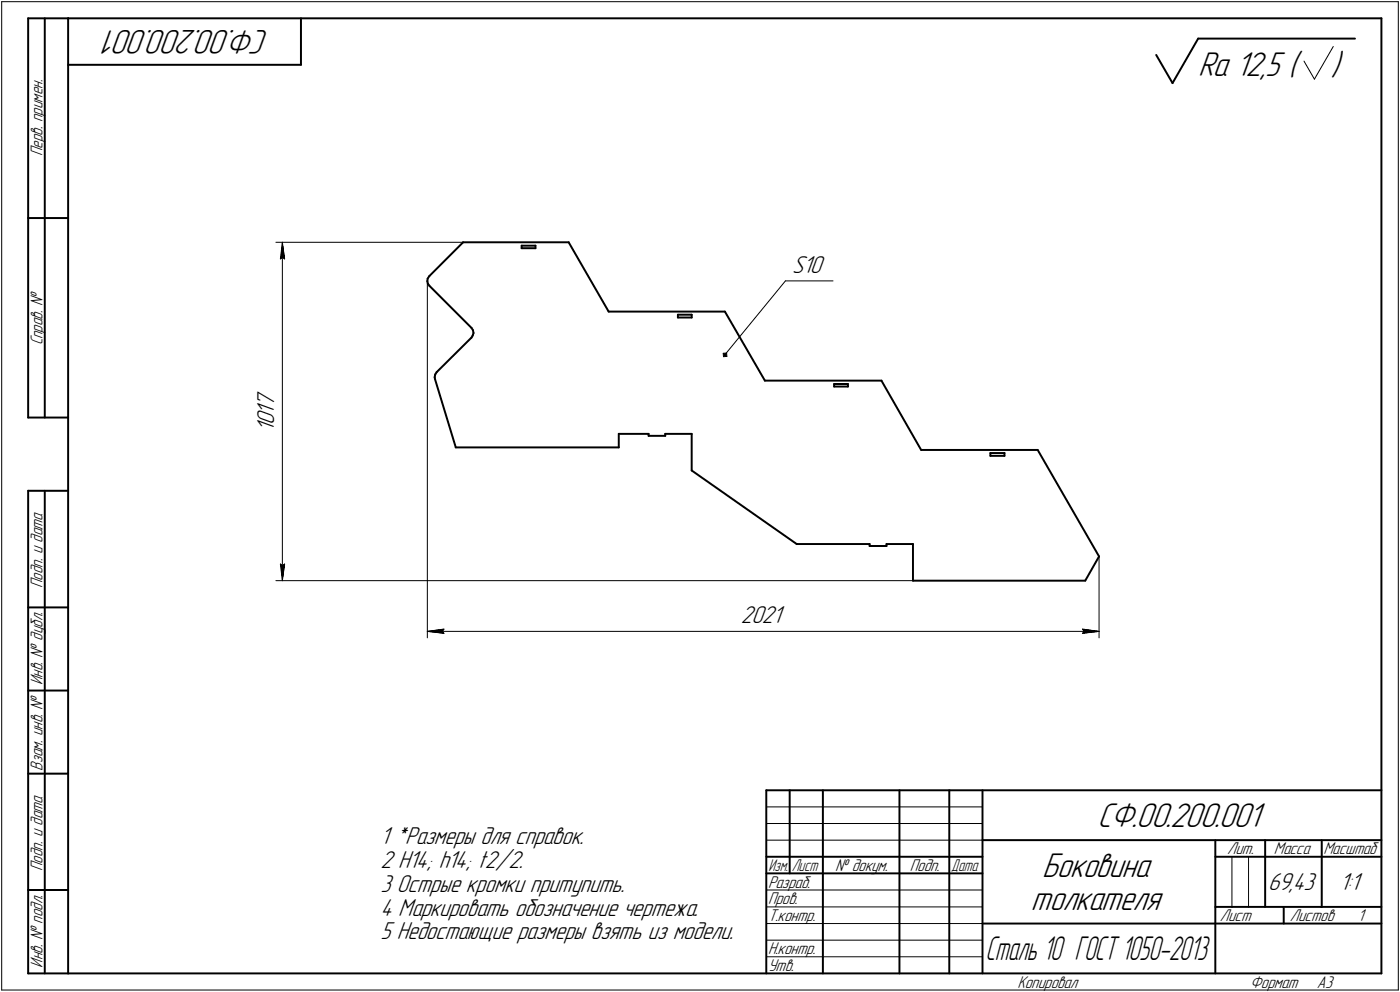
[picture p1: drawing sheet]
<svg xmlns="http://www.w3.org/2000/svg" width="421mm" height="298mm" viewBox="0 0 421 298" stroke-linecap="round" stroke-linejoin="round" font-family="sans-serif">
<g fill="none" stroke="#000" stroke-width=".59">
<path d="M8.5 5.5v120zM8.5 5.5h12zM13.5 5.5v120zM20.5 5.5v287zM20.5 5.5h395zM20.5 19.5h70zM90.5 5.5v14zM347.7 16.5l4.9 8.5zM360.3 11.6l-7.7 13.4zM360.3 11.6h47.2zM415.5 5.5v287zM8.5 65.5h12z"/>
<path d="M139.3 72.8h31.7zM156.9 73.8v.8zM156.9 73.8h4.1zM156.9 74.6h4.1zM161 73.8v.8zM171 72.8l12 20.8zM128.5 84.5l.2 .8zM128.6 83.7l-.1 .8zM128.7 85.3l.4 .6zM129.1 83l10.2-10.2zM129.1 85.9l12.7 12.7zM129.1 83l-.5 .7z"/>
<path d="M141.8 98.6l.4 .6zM142.2 99.2l.2 .9zM183 93.6h35zM203.9 94.6v.8zM203.9 94.6h4.1zM203.9 95.4h4.1zM208 94.6v.8zM218 93.6l12 20.8zM130.7 113.4l.1 .5zM130.8 113.9l6.3 20.6zM130.9 112.5l-.2 .9zM131.3 111.8l10.5-10.4z"/>
<path d="M131.3 111.8l-.4 .7zM142.2 100.8l-.4 .6zM142.4 100.1l-.2 .7zM230 114.4h35.1zM250.9 115.4v.8zM250.9 115.4h4.1zM250.9 116.2h4.1zM255 115.4v.8zM265.1 114.4l11.9 20.8zM8.5 125.5h12zM137.1 134.5h49zM186.1 130.4h9z"/>
<path d="M186.1 130.4v4.1zM195.1 131h5zM195.1 130.4v.6zM200.1 130.4h7.9zM200.1 130.4v.6zM208 130.4v11zM277 135.2h35.1zM297.9 136.1v.9zM297.9 136.1h4.2zM297.9 137h4.2zM302.1 136.1v.9zM312.1 135.2l18.4 32z"/>
<path d="M8.5 147.5v145zM8.5 147.5h12zM13.5 147.5v145zM208 141.4l31.6 22.1zM239.6 163.5h21.9zM261.5 164.1h5.1zM261.5 163.5v.6zM266.6 163.5h8zM266.6 163.5v.6zM274.6 174.5h51.8zM274.6 163.5v11zM330.5 167.2l-4.1 7.3z"/>
<path d="M8.5 182.5h12zM8.5 207.5h12zM8.5 232.5h12zM230.5 237.5h185zM230.5 237.5v55zM237.5 237.5v25zM247.5 237.5v55zM270.5 237.5v55zM285.5 237.5v55zM295.5 237.5v55zM230.5 257.5h65zM295.5 252.5h120z"/>
<path d="M365.5 252.5v40zM365.5 257.5h15zM380.5 252.5v20zM380.5 257.5h35zM397.5 252.5v20zM8.5 267.5h12zM230.5 262.5h65zM295.5 277.5h70zM365.5 277.5h50zM365.5 272.5h50zM386.1 272.5v5zM8.5 292.5h12z"/>
<path d="M20.5 292.5h395z"/>
</g>
<g fill="none" stroke="#000" stroke-width=".3">
<path d="M.5 .5v297zM.5 .5h420zM392.2 18.4l3.1 5.4zM401 14l-5.7 9.8zM420.5 .5v297zM83 72.8h56.3zM84.3 77.8l.6-.5zM84.9 72.8l.7 5zM84.9 77.3l.7 .5zM84.9 72.8l-.6 5zM84.9 72.8v101.7zM128.5 84.4v107.3z"/>
<path d="M236.2 84.4l-18.2 22.2zM236.2 84.4h14.3zM217.5 106.2l1-.1zM217.5 106.2l.1 1zM217.6 107.2l1-.1zM217.7 106.3h.7zM217.7 106.3l.1 .7zM217.8 107l.6-.1zM217.8 106.5l.4-.1zM217.8 106.5l.1 .3zM217.9 106.8h.4zM218.2 106.4l.1 .4z"/>
<path d="M218.2 106.4l.2-.1zM218.4 106.3v.6zM218.4 106.3l.1-.2zM218.5 106.1l.1 1zM83 174.5h191.6zM84.3 169.5l.6 5zM84.3 169.5l.6 .5zM84.9 170l.7-.5zM85.6 169.5l-.7 5zM330.5 167.2v24.5zM128.5 189.7l5-.6zM128.5 189.7l5 .6z"/>
<path d="M128.5 189.7h202zM133 189.7l.5 .6zM133.5 189.1l-.5 .6zM325.5 190.3l5-.6zM325.5 189.1l.6 .6zM325.5 189.1l5 .6zM326.1 189.7l-.6 .6zM230.5 247.5h65zM230.5 252.5h65zM230.5 242.5h65zM370.5 257.5v15zM375.5 257.5v15z"/>
<path d="M230.5 267.5h65zM230.5 272.5h65zM230.5 277.5h65zM.5 297.5h420zM230.5 282.5h65zM230.5 287.5h65z"/>
</g>
<g fill="#fff" stroke="#fff" stroke-width=".3">
<path d="M238.3 76.3h10.3zM238.3 76.4h10.3zM238.3 76.5h10.3zM238.3 76.5h10.3zM238.3 76.6h10.3zM238.3 76.7h10.3zM238.3 76.8h10.3zM238.3 76.9h10.3zM238.3 77h10.3zM238.3 77h10.3zM238.3 77.1h10.3zM238.3 77.2h10.3zM238.3 77.3h10.3zM238.3 77.4h10.3zM238.3 77.5h10.3zM238.3 77.6h10.3zM238.3 77.6h10.3zM238.3 77.7h10.3zM238.3 77.8h10.3zM238.3 77.9h10.3zM238.3 78h10.3zM238.3 78.1h10.3zM238.3 78.1h10.3zM238.3 78.2h10.3zM238.3 78.3h10.3zM238.3 78.4h10.3zM238.3 78.5h10.3zM238.3 78.6h10.3zM238.3 78.7h10.3zM238.3 78.7h10.3zM238.3 78.8h10.3zM238.3 78.9h10.3zM238.3 79h10.3zM238.3 79.1h10.3zM238.3 79.2h10.3zM238.3 79.2h10.3zM238.3 79.3h10.3zM238.3 79.4h10.3zM238.3 79.5h10.3zM238.3 79.6h10.3zM238.3 79.7h10.3zM238.3 79.8h10.3zM238.3 79.8h10.3zM238.3 79.9h10.3zM238.3 80h10.3zM238.3 80.1h10.3zM238.3 80.2h10.3zM238.3 80.3h10.3zM238.3 80.3h10.3zM238.3 80.4h10.3zM238.3 80.5h10.3zM238.3 80.6h10.3zM238.3 80.7h10.3zM238.3 80.8h10.3zM238.3 80.9h10.3zM238.3 80.9h10.3zM238.3 81h10.3zM238.3 81.1h10.3zM238.3 81.2h10.3zM238.3 81.3h10.3zM238.3 81.4h10.3zM238.3 81.4h10.3zM238.3 81.5h10.3zM238.3 81.6h10.3zM238.3 81.7h10.3zM238.3 81.8h10.3zM238.3 81.9h10.3zM238.3 82h10.3zM238.3 82h10.3zM238.3 82.1h10.3zM238.3 82.2h10.3zM238.3 82.3h10.3zM238.3 82.4h10.3zM238.3 82.5h10.3zM238.3 82.5h10.3zM238.3 82.6h10.3zM238.3 82.7h10.3zM238.3 82.8h10.3zM238.3 82.9h10.3zM238.3 83h10.3zM238.3 83.1h10.3zM238.3 83.1h10.3zM238.3 83.2h10.3zM238.3 83.3h10.3z"/>
<path d="M76.8 117.4h7.2zM76.8 117.5h7.2zM76.8 117.6h7.2zM76.8 117.7h7.2zM76.8 117.8h7.2zM76.8 117.9h7.2zM76.8 117.9h7.2zM76.8 118h7.2zM76.8 118.1h7.2zM76.8 118.2h7.2zM76.8 118.3h7.2zM76.8 118.4h7.2zM76.8 118.4h7.2zM76.8 118.5h7.2zM76.8 118.6h7.2zM76.8 118.7h7.2zM76.8 118.8h7.2zM76.8 118.9h7.2zM76.8 119h7.2zM76.8 119h7.2zM76.8 119.1h7.2zM76.8 119.2h7.2zM76.8 119.3h7.2zM76.8 119.4h7.2zM76.8 119.5h7.2zM76.8 119.5h7.2zM76.8 119.6h7.2zM76.8 119.7h7.2zM76.8 119.8h7.2zM76.8 119.9h7.2zM76.8 120h7.2zM76.8 120.1h7.2zM76.8 120.1h7.2zM76.8 120.2h7.2zM76.8 120.3h7.2zM76.8 120.4h7.2zM76.8 120.5h7.2zM76.8 120.6h7.2zM76.8 120.6h7.2zM76.8 120.7h7.2zM76.8 120.8h7.2zM76.8 120.9h7.2zM76.8 121h7.2zM76.8 121.1h7.2zM76.8 121.2h7.2zM76.8 121.2h7.2zM76.8 121.3h7.2zM76.8 121.4h7.2zM76.8 121.5h7.2zM76.8 121.6h7.2zM76.8 121.7h7.2zM76.8 121.8h7.2zM76.8 121.8h7.2zM76.8 121.9h7.2zM76.8 122h7.2zM76.8 122.1h7.2zM76.8 122.2h7.2zM76.8 122.3h7.2zM76.8 122.3h7.2zM76.8 122.4h7.2zM76.8 122.5h7.2zM76.8 122.6h7.2zM76.8 122.7h7.2zM76.8 122.8h7.2zM76.8 122.9h7.2zM76.8 122.9h7.2zM76.8 123h7.2zM76.8 123.1h7.2zM76.8 123.2h7.2zM76.8 123.3h7.2zM76.8 123.4h7.2zM76.8 123.4h7.2zM76.8 123.5h7.2zM76.8 123.6h7.2zM76.8 123.7h7.2zM76.8 123.8h7.2zM76.8 123.9h7.2zM76.8 124h7.2zM76.8 124h7.2zM76.8 124.1h7.2zM76.8 124.2h7.2zM76.8 124.3h7.2zM76.8 124.4h7.2zM76.8 124.5h7.2zM76.8 124.5h7.2zM76.8 124.6h7.2zM76.8 124.7h7.2zM76.8 124.8h7.2zM76.8 124.9h7.2zM76.8 125h7.2zM76.8 125.1h7.2zM76.8 125.1h7.2zM76.8 125.2h7.2zM76.8 125.3h7.2zM76.8 125.4h7.2zM76.8 125.5h7.2zM76.8 125.6h7.2zM76.8 125.6h7.2zM76.8 125.7h7.2zM76.8 125.8h7.2zM76.8 125.9h7.2zM76.8 126h7.2zM76.8 126.1h7.2zM76.8 126.2h7.2zM76.8 126.2h7.2zM76.8 126.3h7.2zM76.8 126.4h7.2zM76.8 126.5h7.2zM76.8 126.6h7.2zM76.8 126.7h7.2zM76.8 126.7h7.2zM76.8 126.8h7.2zM76.8 126.9h7.2zM76.8 127h7.2zM76.8 127.1h7.2zM76.8 127.2h7.2zM76.8 127.3h7.2zM76.8 127.3h7.2zM76.8 127.4h7.2zM76.8 127.5h7.2zM76.8 127.6h7.2zM76.8 127.7h7.2zM76.8 127.8h7.2zM76.8 127.8h7.2zM76.8 127.9h7.2zM76.8 128h7.2zM76.8 128.1h7.2zM76.8 128.2h7.2zM76.8 128.3h7.2zM76.8 128.4h7.2zM76.8 128.4h7.2zM76.8 128.5h7.2zM76.8 128.6h7.2zM76.8 128.7h7.2zM76.8 128.8h7.2zM76.8 128.9h7.2zM76.8 128.9h7.2zM76.8 129h7.2zM76.8 129.1h7.2zM76.8 129.2h7.2zM76.8 129.3h7.2zM76.8 129.4h7.2zM76.8 129.5h7.2zM76.8 129.5h7.2zM76.8 129.6h7.2zM76.8 129.7h7.2zM76.8 129.8h7.2z"/>
<path d="M84.8 73.1h.3zM84.8 73.2h.3zM84.8 73.2h.4zM84.8 73.3h.4zM84.8 73.4h.4zM84.7 73.5h.6zM84.7 73.6h.6zM84.7 73.7h.6zM84.6 73.7h.7zM84.6 73.8h.8zM84.6 73.9h.8zM84.5 74h.9zM84.5 74.1h1zM84.4 74.2h1.1zM84.4 74.3h1.2zM84.4 74.3h1.2zM84.3 74.4h1.4zM84.3 74.5h1.4zM84.2 74.6h1.5zM84.2 74.7h1.6zM84.2 74.8h1.6zM84.2 74.8h1.6zM84.2 74.9h1.6zM84.2 75h1.6zM84.2 75.1h1.6zM84.2 75.2h1.6zM84.2 75.3h1.7zM84.2 75.4h1.7zM84.2 75.4h1.7zM84.2 75.5h1.7zM84.2 75.6h1.7zM84.2 75.7h1.7zM84.2 75.8h1.7zM84.1 75.9h1.8zM84.1 75.9h1.8zM84.1 76h1.8zM84.1 76.1h1.8zM84.1 76.2h1.8zM84.1 76.3h1.8zM84.1 76.4h1.8zM84 76.5h1.9zM84 76.5h2zM84 76.6h2zM84 76.7h2zM84 76.8h2zM84 76.9h2zM84 77h2zM84 77h2zM83.9 77.1h2.2zM83.9 77.2h2.2zM83.9 77.3h2.2zM83.9 77.4h2.2zM83.9 77.5h2.2zM83.9 77.6h2.2zM83.9 77.6h2.2zM83.8 77.7h2.4zM83.8 77.8h2.4zM83.8 77.9h2.4zM83.8 78h2.4zM83.8 78.1h2.4zM83.8 78.1h2.4zM83.8 78.2h2.4z"/>
<path d="M83.7 169h2.5zM83.8 169.1h2.4zM83.8 169.2h2.4zM83.8 169.2h2.4zM83.8 169.3h2.4zM83.8 169.4h2.4zM83.8 169.5h2.4zM83.8 169.6h2.4zM83.9 169.7h2.2zM83.9 169.8h2.2zM83.9 169.8h2.2zM83.9 169.9h2.2zM83.9 170h2.2zM83.9 170.1h2.2zM83.9 170.2h2.2zM84 170.3h2zM84 170.3h2zM84 170.4h2zM84 170.5h2zM84 170.6h2zM84 170.7h2zM84 170.8h2zM84 170.9h1.9zM84.1 170.9h1.8zM84.1 171h1.8zM84.1 171.1h1.8zM84.1 171.2h1.8zM84.1 171.3h1.8zM84.1 171.4h1.8zM84.1 171.4h1.8zM84.2 171.5h1.7zM84.2 171.6h1.7zM84.2 171.7h1.7zM84.2 171.8h1.7zM84.2 171.9h1.7zM84.2 172h1.7zM84.2 172h1.7zM84.2 172.1h1.6zM84.2 172.2h1.6zM84.2 172.3h1.6zM84.2 172.4h1.6zM84.2 172.5h1.6zM84.2 172.6h1.6zM84.2 172.6h1.6zM84.2 172.7h1.5zM84.3 172.8h1.4zM84.3 172.9h1.4zM84.4 173h1.2zM84.4 173.1h1.2zM84.4 173.1h1.1zM84.5 173.2h1zM84.5 173.3h.9zM84.6 173.4h.8zM84.6 173.5h.8zM84.6 173.6h.7zM84.7 173.7h.6zM84.7 173.7h.6zM84.7 173.8h.6zM84.8 173.9h.4zM84.8 174h.4zM84.8 174.1h.4zM84.8 174.2h.3zM84.8 174.2h.3z"/>
<path d="M222.8 181.6h13.4zM222.8 181.7h13.4zM222.8 181.8h13.4zM222.8 181.9h13.4zM222.8 181.9h13.4zM222.8 182h13.4zM222.8 182.1h13.4zM222.8 182.2h13.4zM222.8 182.3h13.4zM222.8 182.4h13.4zM222.8 182.5h13.4zM222.8 182.5h13.4zM222.8 182.6h13.4zM222.8 182.7h13.4zM222.8 182.8h13.4zM222.8 182.9h13.4zM222.8 183h13.4zM222.8 183h13.4zM222.8 183.1h13.4zM222.8 183.2h13.4zM222.8 183.3h13.4zM222.8 183.4h13.4zM222.8 183.5h13.4zM222.8 183.6h13.4zM222.8 183.6h13.4zM222.8 183.7h13.4zM222.8 183.8h13.4zM222.8 183.9h13.4zM222.8 184h13.4zM222.8 184.1h13.4zM222.8 184.1h13.4zM222.8 184.2h13.4zM222.8 184.3h13.4zM222.8 184.4h13.4zM222.8 184.5h13.4zM222.8 184.6h13.4zM222.8 184.7h13.4zM222.8 184.7h13.4zM222.8 184.8h13.4zM222.8 184.9h13.4zM222.8 185h13.4zM222.8 185.1h13.4zM222.8 185.2h13.4zM222.8 185.3h13.4zM222.8 185.3h13.4zM222.8 185.4h13.4zM222.8 185.5h13.4zM222.8 185.6h13.4zM222.8 185.7h13.4zM222.8 185.8h13.4zM222.8 185.8h13.4zM222.8 185.9h13.4zM222.8 186h13.4zM222.8 186.1h13.4zM222.8 186.2h13.4zM222.8 186.3h13.4zM222.8 186.4h13.4zM222.8 186.4h13.4zM222.8 186.5h13.4zM222.8 186.6h13.4zM222.8 186.7h13.4zM222.8 186.8h13.4zM222.8 186.9h13.4zM222.8 186.9h13.4zM222.8 187h13.4zM222.8 187.1h13.4zM222.8 187.2h13.4zM222.8 187.3h13.4zM222.8 187.4h13.4zM222.8 187.5h13.4zM222.8 187.5h13.4zM222.8 187.6h13.4zM222.8 187.7h13.4zM222.8 187.8h13.4zM222.8 187.9h13.4zM222.8 188h13.4zM222.8 188h13.4zM222.8 188.1h13.4zM222.8 188.2h13.4zM222.8 188.3h13.4zM222.8 188.4h13.4zM222.8 188.5h13.4zM222.8 188.6h13.4zM222.8 188.6h13.4z"/>
<path d="M325 188.6h.7zM325 188.6h1.3zM325 188.7h1.9zM325 188.8h2.6zM325 188.9h3.2zM325 189h3.8zM325 189.1h4zM325 189.1h4.2zM325 189.2h4.4zM325 189.3h4.6zM325 189.4h4.8zM325 189.5h4.9zM325 189.6h5.2zM325 189.7h5.4zM325 189.7h5.5zM325 189.8h5.4zM325 189.9h5.1zM325 190h4.9zM325 190.1h4.7zM325 190.2h4.4zM325 190.2h4.3zM325 190.3h4zM325 190.4h3.8zM325 190.5h3.2zM325 190.6h2.6zM325 190.7h1.9zM325 190.8h1.3zM325 190.8h.7z"/>
<path d="M133.4 188.6h.6zM132.8 188.6h1.2zM132.2 188.7h1.8zM131.6 188.8h2.4zM131 188.9h3zM130.3 189h3.7zM130.1 189.1h3.9zM130 189.1h4zM129.7 189.2h4.3zM129.5 189.3h4.5zM129.4 189.4h4.6zM129.1 189.5h4.9zM128.9 189.6h5.1zM128.8 189.7h5.2zM128.5 189.7h5.5zM128.8 189.8h5.2zM129 189.9h5zM129.2 190h4.8zM129.5 190.1h4.5zM129.7 190.2h4.3zM129.9 190.2h4.1zM130.1 190.3h3.9zM130.3 190.4h3.7zM131 190.5h3zM131.6 190.6h2.4zM132.2 190.7h1.8zM132.8 190.8h1.2zM133.4 190.8h.6z"/>
</g>
<g fill="#000" stroke="#000" stroke-width=".3">
<path d="M84.8 74.3h.1zM84.8 74.3h.1zM84.8 74.4h.1zM84.8 74.5h.1zM84.8 74.6h.1zM84.8 74.7h.1zM84.8 74.8h.1zM84.8 74.8h.1zM84.8 74.9h.1zM84.7 75h.2zM84.7 75.1h.2zM84.7 75.2h.2zM84.7 75.3h.2zM84.7 75.4h.2zM84.7 75.4h.2zM84.7 75.5h.2zM84.7 75.6h.2zM84.6 75.7h.3zM84.6 75.8h.3zM84.6 75.9h.3zM84.6 75.9h.3zM84.6 76h.3zM84.6 76.1h.3zM84.6 76.2h.3zM84.6 76.3h.3zM84.6 76.4h.3zM84.5 76.5h.4zM84.5 76.5h.4zM84.5 76.6h.4zM84.5 76.7h.4zM84.5 76.8h.4zM84.5 76.9h.4zM84.5 77h.4zM84.5 77h.4zM84.4 77.1h.5zM84.4 77.2h.5zM84.4 77.3h.5zM84.4 77.4h.4zM84.4 77.5h.4zM84.4 77.6h.3zM84.4 77.6h.2z"/>
<path d="M84.9 73.5h.2zM84.9 73.6h.2zM84.9 73.7h.2zM84.9 73.7h.2zM84.9 73.8h.2zM84.9 73.9h.2zM84.9 74h.2zM84.9 74.1h.3zM84.9 74.2h.3zM84.9 74.3h.3zM84.9 74.3h.3zM84.9 74.4h.3zM84.9 74.5h.3zM84.9 74.6h.3zM84.9 74.7h.3zM84.9 74.8h.4zM84.9 74.8h.4zM84.9 74.9h.4zM84.9 75h.4zM84.9 75.1h.4zM84.9 75.2h.4zM84.9 75.3h.4zM84.9 75.4h.4zM84.9 75.4h.4zM84.9 75.5h.4zM84.9 75.6h.4zM84.9 75.7h.4zM84.9 75.8h.4zM84.9 75.9h.4zM84.9 75.9h.5zM84.9 76h.5zM84.9 76.1h.5zM84.9 76.2h.5zM84.9 76.3h.5zM84.9 76.4h.5zM84.9 76.5h.5zM84.9 76.5h.5zM84.9 76.6h.6zM84.9 76.7h.6zM84.9 76.8h.6zM84.9 76.9h.6zM84.9 77h.6zM84.9 77h.6zM84.9 77.1h.6zM84.9 77.2h.7zM84.9 77.3h.7zM85.1 77.4h.5zM85.2 77.5h.4zM85.3 77.6h.3zM85.4 77.6h.2z"/>
<path d="M84.4 169.7h.2zM84.4 169.8h.3zM84.4 169.8h.4zM84.4 169.9h.4zM84.4 170h.5zM84.4 170.1h.5zM84.4 170.2h.5zM84.5 170.3h.4zM84.5 170.3h.4zM84.5 170.4h.4zM84.5 170.5h.4zM84.5 170.6h.4zM84.5 170.7h.4zM84.5 170.8h.4zM84.5 170.9h.4zM84.6 170.9h.3zM84.6 171h.3zM84.6 171.1h.3zM84.6 171.2h.3zM84.6 171.3h.3zM84.6 171.4h.3zM84.6 171.4h.3zM84.6 171.5h.3zM84.6 171.6h.3zM84.7 171.7h.2zM84.7 171.8h.2zM84.7 171.9h.2zM84.7 172h.2zM84.7 172h.2zM84.7 172.1h.2zM84.7 172.2h.2zM84.7 172.3h.2zM84.8 172.4h.1zM84.8 172.5h.1zM84.8 172.6h.1zM84.8 172.6h.1zM84.8 172.7h.1zM84.8 172.8h.1zM84.8 172.9h.1zM84.8 173h.1zM84.8 173.1h.1z"/>
<path d="M85.4 169.7h.2zM85.3 169.8h.3zM85.2 169.8h.4zM85.1 169.9h.5zM84.9 170h.7zM84.9 170.1h.7zM84.9 170.2h.6zM84.9 170.3h.6zM84.9 170.3h.6zM84.9 170.4h.6zM84.9 170.5h.6zM84.9 170.6h.6zM84.9 170.7h.6zM84.9 170.8h.5zM84.9 170.9h.5zM84.9 170.9h.5zM84.9 171h.5zM84.9 171.1h.5zM84.9 171.2h.5zM84.9 171.3h.5zM84.9 171.4h.5zM84.9 171.4h.4zM84.9 171.5h.4zM84.9 171.6h.4zM84.9 171.7h.4zM84.9 171.8h.4zM84.9 171.9h.4zM84.9 172h.4zM84.9 172h.4zM84.9 172.1h.4zM84.9 172.2h.4zM84.9 172.3h.4zM84.9 172.4h.4zM84.9 172.5h.4zM84.9 172.6h.4zM84.9 172.6h.3zM84.9 172.7h.3zM84.9 172.8h.3zM84.9 172.9h.3zM84.9 173h.3zM84.9 173.1h.3zM84.9 173.1h.3zM84.9 173.2h.3zM84.9 173.3h.2zM84.9 173.4h.2zM84.9 173.5h.2zM84.9 173.6h.2zM84.9 173.7h.2zM84.9 173.7h.2zM84.9 173.8h.2z"/>
<path d="M128.5 189.7h4.5zM129.3 189.8h3.8zM130 189.9h3.2zM130.7 190h2.6zM131.4 190.1h1.9zM132.2 190.2h1.2zM132.8 190.2h.7z"/>
<path d="M132.9 189.1h.6zM132.3 189.2h1.1zM131.7 189.3h1.6zM131.1 189.4h2.2zM130.5 189.5h2.8zM129.8 189.6h3.4zM129.2 189.7h3.9z"/>
<path d="M325.6 189.1h.6zM325.7 189.2h1.1zM325.8 189.3h1.7zM325.8 189.4h2.3zM325.9 189.5h2.8zM326 189.6h3.4zM326.1 189.7h3.8z"/>
<path d="M326.1 189.7h4.4zM326.1 189.8h3.8zM326 189.9h3.2zM325.9 190h2.5zM325.8 190.1h1.9zM325.7 190.2h1.3zM325.6 190.2h.7z"/>
</g>
<g font-size="10.9">
<text x="80.9" y="9" transform="rotate(-180 80.9 9)">СФ.00.200.001</text>
<text x="360.3" y="22.8">Ra 12,5 (</text>
<text x="400.3" y="22.8">)</text>
<text x="330.1" y="248.5">СФ.00.200.001</text>
<text x="313.4" y="263.5">Боковина</text>
<text x="310.1" y="273.5">толкателя</text>
</g>
<text font-size="10.6" x="296.4" y="288.5">Сталь 10 ГОСТ 1050-2013</text>
<g font-size="7.8">
<text x="238.3" y="81.9">S10</text>
<text x="82.4" y="124.6" transform="rotate(-90 82.4 124.6)">1</text>
<text x="82.4" y="122.4" transform="rotate(-90 82.4 122.4)">7</text>
<text x="82.4" y="129.9" transform="rotate(-90 82.4 129.9)">1</text>
<text x="82.4" y="127.7" transform="rotate(-90 82.4 127.7)">0</text>
<text x="222.8" y="187.2">2021</text>
<text x="114.5" y="253.7">1 *Размеры для справок.</text>
<text x="114.5" y="260.9">2 H14; h14; t2/2.</text>
<text x="114.5" y="268">3 Острые кромки притупить.</text>
<text x="381.4" y="267.5">69,43</text>
<text x="402.9" y="267.5">1:1</text>
<text x="114.5" y="275.1">4 Маркировать обозначение чертежа.</text>
<text x="114.5" y="282.3">5 Недостающие размеры взять из модели.</text>
</g>
<g font-size="5.4">
<text x="12.8" y="46.9" transform="rotate(-90 12.8 46.9)">Перв. примен.</text>
<text x="12.8" y="103.8" transform="rotate(-90 12.8 103.8)">Справ. №</text>
<text x="12.8" y="176.7" transform="rotate(-90 12.8 176.7)">Подп. и дата</text>
<text x="12.8" y="205.8" transform="rotate(-90 12.8 205.8)">Инв. № дубл.</text>
<text x="12.8" y="231.6" transform="rotate(-90 12.8 231.6)">Взам. инв. №</text>
<text x="369.1" y="256.8">Лит.</text>
<text x="383.1" y="256.8">Масса</text>
<text x="398" y="256.8">Масштаб</text>
<text x="12.8" y="261.7" transform="rotate(-90 12.8 261.7)">Подп. и дата</text>
<text x="251.2" y="261.8">№ докум.</text>
<text x="273.6" y="261.8">Подп.</text>
<text x="231" y="266.8">Разраб.</text>
<text x="231" y="271.8">Пров.</text>
<text x="231" y="276.8">Т.контр.</text>
<text x="366.9" y="276.8">Лист</text>
<text x="387.9" y="276.8">Листов</text>
<text x="408.4" y="276.8">1</text>
<text x="231" y="286.8">Н.контр.</text>
<text x="12.8" y="290.8" transform="rotate(-90 12.8 290.8)">Инв. № подл.</text>
<text x="231" y="291.8">Утв.</text>
<text x="306" y="296.8">Копировал</text>
<text x="376" y="296.8">Формат</text>
<text x="396" y="296.8">A3</text>
</g>
<g font-size="5.3">
<text x="231.1" y="261.8">Изм.</text>
<text x="238.1" y="261.8">Лист</text>
<text x="286.1" y="261.8">Дата</text>
</g>
</svg>
